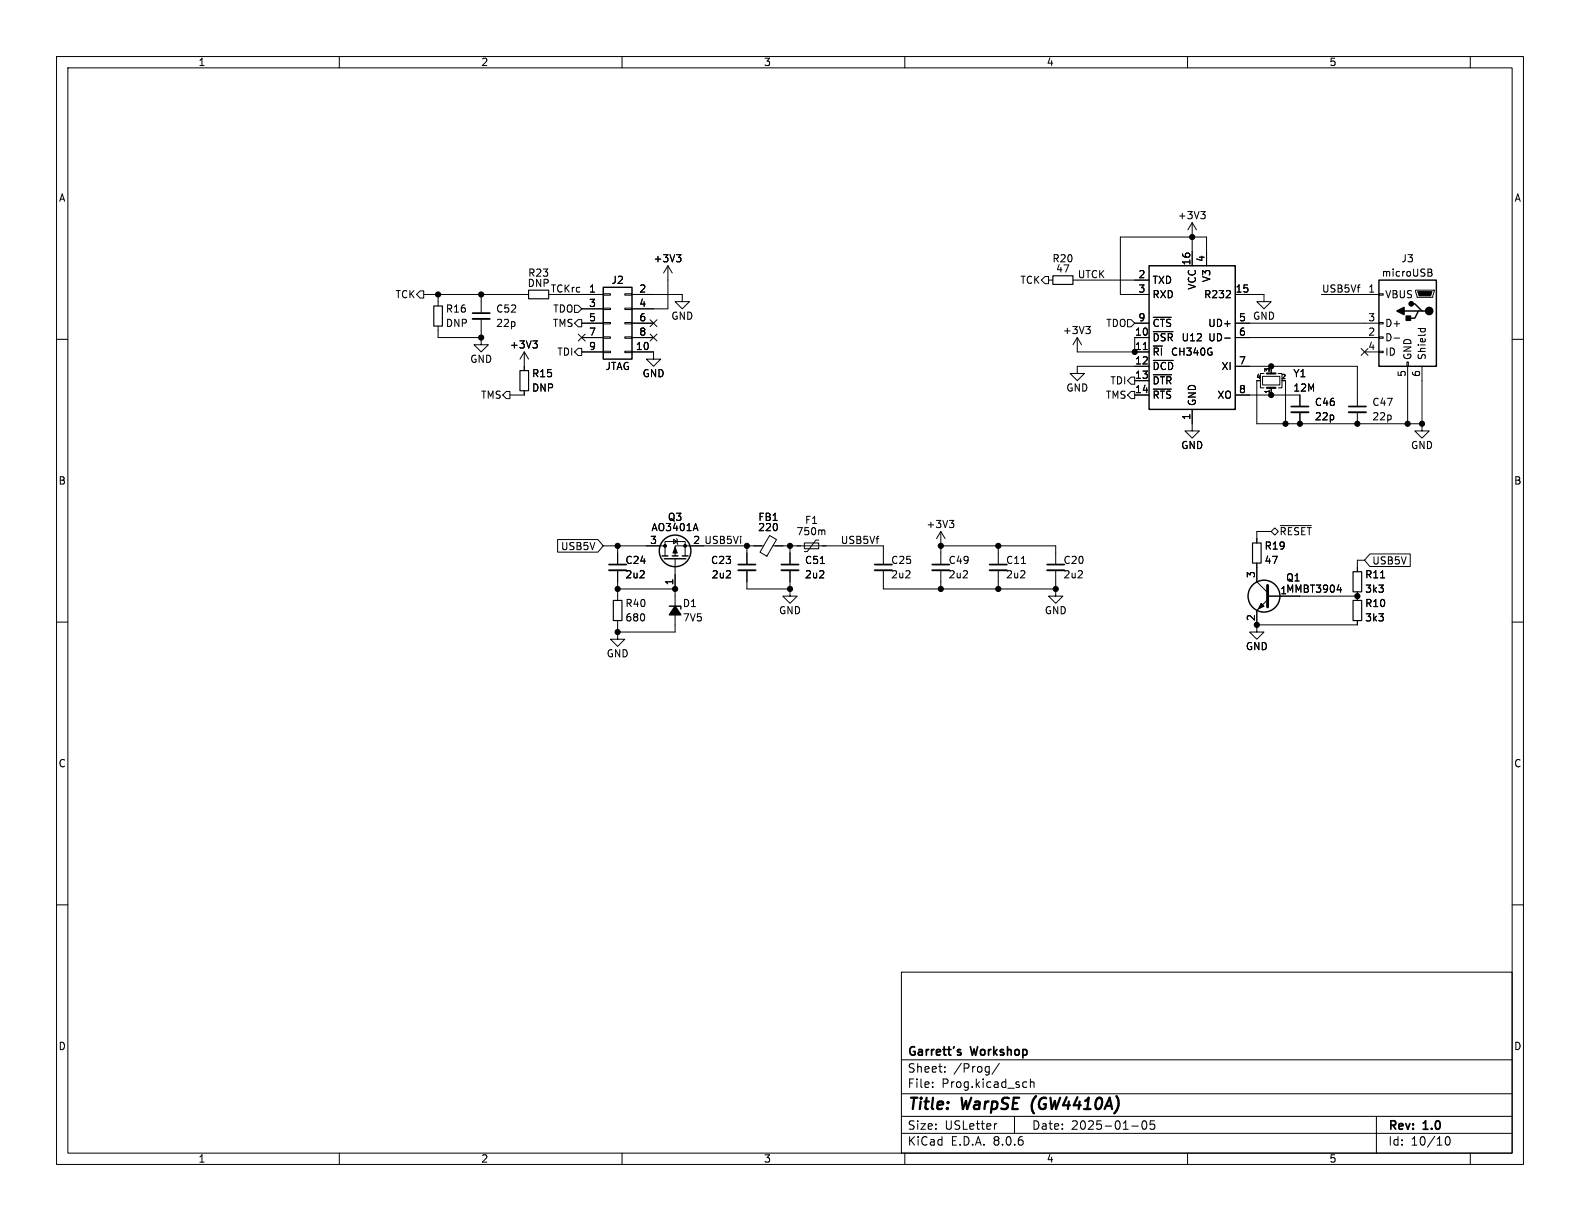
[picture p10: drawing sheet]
<svg xmlns="http://www.w3.org/2000/svg" width="279mm" height="216mm" viewBox="0 0 279 216" stroke-linecap="round" stroke-linejoin="round" font-family="sans-serif">
<g fill="none" stroke="#000" stroke-width=".18">
<path d="M10 10h259.4v195.9h-259.4zM12 12h255.4v191.9h-255.4zM60 10v2M110 10v2M160 10v2M210 10v2M260 10v2M210.8 39.4l-.7 1.2M210.8 39.4v7.6M210.8 39.4l.8 1.2M212.3 37.4h.8l-.4 .5M212.9 37.9l.2 .2v.3l-.2 .3"/>
<path d="M10 60h2M74.3 51.4h.6v1.3h-.6l-.6-.6zM74.9 52.1h18.6M77.5 57.7v2h7.6M77.5 52.1v2M85.1 59.7v1.3h1.3l-1.3 1.2-1.3-1.2h1.3M85.1 52.1v3.3M85.1 56.4v3.3M97.8 52.1h8.9M101.6 54h.6l.7 .6-.7 .6h-.6zM102.2 56.5h.7v1.3h-.7l-.6-.6zM102.3 59.1l1.2 1.2"/>
<path d="M102.9 54.6h3.8M102.9 57.2h3.8M102.9 59.7h3.8M103.5 59.1l-1.2 1.2M106.7 59.6h1.2v.2h-1.2zM106.7 57h1.2v.3h-1.2zM106.7 54.5h1.2v.2h-1.2zM106.7 51.9h1.2v.3h-1.2zM110.5 59.6h1.3v.2h-1.3zM110.5 57h1.3v.3h-1.3zM110.5 54.5h1.3v.2h-1.3zM110.5 51.9h1.3v.3h-1.3z"/>
<path d="M111.8 52.1h8.8v1.2h1.3l-1.3 1.3-1.2-1.3h1.2M111.8 57.2h3.8M111.8 59.7h3.8M115 56.5l1.2 1.3M115 59.1l1.2 1.2M116.2 56.5l-1.2 1.3M116.2 59.1l-1.2 1.2M118.1 47v7.6h-6.3M118.1 47l-.8 1.3M118.1 47l.8 1.3M119.6 45h.8l-.4 .5M120.2 45.5l.2 .3v.3l-.2 .2"/>
<path d="M184.8 48.9h.6v1.3h-.6l-.7-.7zM185.4 49.5h.8M189.7 49.5h13.5M190.5 59.7l-.8 1.3M190.5 59.7v2.5h12.7M190.5 59.7l.8 1.3M192 57.7h.8l-.4 .5M192.6 58.2l.2 .3v.3l-.2 .2M199.4 56.5h.6l.7 .7-.7 .6h-.6zM200.7 57.2h2.5M203.2 59.7h-2.5v2.5M203.9 58.6h3.5"/>
<path d="M203.9 56.1h3.2M213.4 47v-5.1h-15.3v10.2h5.1M216.6 59.8h.9M218.4 52.1h5.1v1.2h-1.3l1.3 1.3 1.3-1.3h-1.3M218.4 57.2h25.4M218.4 59.7h25.4M233.7 52.1h10.1M243.8 59.6h.8v.2h-.8zM243.8 57h.8v.3h-.8zM243.8 51.9h.8v.3h-.8zM246.5 59.8h1M250.3 51.3h3.3v.3l-.2 1h-2.8z"/>
<path d="M250.8 58.1h1.2M251.3 58.1l-.1 .4M252 58.1v.4M252.5 47.6l.6 .1 .1 .2-.3 .3M252.5 48.2h.4M252.9 48.2l.3 .2v.3l-.7 .1M267.4 60h2M89.5 69.2h.7v1.3h-.7l-.6-.6zM92.7 62.2v3.3M92.7 69.1v.8h-2.5M92.7 62.2l-.8 1.3M92.7 62.2l.8 1.3"/>
<path d="M94.2 60.3h.8l-.4 .5M94.8 60.8l.2 .2v.3l-.2 .2M102.2 61.6h.7v1.3h-.7l-.6-.7zM102.9 62.2h3.8M106.7 62.1h1.2v.3h-1.2zM110.5 62.1h1.3v.3h-1.3zM111.8 62.2h3.8v1.3h1.2l-1.2 1.3-1.3-1.3h1.3M200 66.7h.7v1.2h-.7l-.6-.6zM200 69.2h.7v1.3h-.7l-.6-.6zM200.7 67.3h2.5M200.7 69.9h2.5M202.2 61.8h.7"/>
<path d="M203.2 64.8h-12.7v1.2h-1.3l1.3 1.3 1.3-1.3h-1.3M203.9 63.7h3.6M203.9 66.3h3.3M203.9 68.8h3.2M210.8 72.4v3.8h-1.3l1.3 1.3 1.3-1.3h-1.3M218.4 64.8h21.6v7.1M218.4 69.9h11.5v2M222.2 67.3v7.6h29.3M223.3 66.5h3v1.6h-3zM223.5 66h-.6v2.6h.6M224.8 64.8v1.2M224.8 68.6v1.3"/>
<path d="M226.1 66h.6v2.6h-.6M227.3 67.3v7.6M229.9 72.9v2M240 72.9v2M240.7 61.6l1.2 1.2M241.3 62.2h2.5M241.9 61.6l-1.2 1.2M243.8 62.1h.8v.3h-.8zM248.8 64h.2v.8h-.2zM248.9 64.8v10.1M251.5 74.9v1.3h-1.3l1.3 1.3 1.2-1.3h-1.2M251.5 64.8v10.1"/>
<path d="M98.6 95.4h7.1l1 1.1-1 1.1h-7.1zM106.7 96.5h10.9M109.2 96.5v3.3M117.6 98.3v-2.5h3.6v2.5M119.1 95.4l.7 .4-.7 .3zM119.4 98.8v13h-10.2M119.6 95.3l.2 .1v.7l.1 .2M121.9 96.5h-2.5v1.8M123 92.6l.4 1.2M124.5 96.5h10.5M132.1 96.5v3.3M136.1 94.7l1.2 .7-1.7 2.9-1.2-.7z"/>
<path d="M136.7 96.5h19.5v3.3M139.7 96.5v3.3M142.2 96h2.6v1h-2.6zM144.8 95.5h-.5l-1.6 2h-.5M145.1 99.6h.7M145.5 93.7l.4 .2v.7M166.4 94l-.8 1.3M166.4 94v5.8M166.4 94l.7 1.3M166.4 96.5h20.3v3.3M167.9 92h.8l-.5 .5M168.4 92.5l.3 .2v.3l-.3 .3"/>
<path d="M176.5 96.5v3.3M180.6 99.6h.8M222.2 99.6v3.3l2 1.9M224.8 94l.6-.7 .7 .7-.7 .6zM224.8 94h-2.6v2M226.4 92.9h5.5M241.3 99.1h-1.3v2M242.3 97.9h7.1v2.3h-7.1l-1-1.1zM10 110h2M109.2 111.8v1.2h1.3l-1.3 1.3-1.3-1.3h1.3M109.2 100.8v5.4M109.2 109.7v2.1"/>
<path d="M109.2 104.1h10.2M132.1 100.8v3.3h7.6M139.7 104.1v1.3h1.3l-1.3 1.3-1.3-1.3h1.3M139.7 100.8v3.3M156.2 100.8v3.3h30.5M166.4 100.8v3.3M176.5 100.8v3.3M186.7 104.1v1.3h-1.3l1.3 1.3 1.3-1.3h-1.3M186.7 100.8v3.3M222.2 110.5v1.3h1.3l-1.3 1.2-1.2-1.2h1.2M224.2 106l-2 2v2.5M224.2 105.4h15.8"/>
<path d="M236.5 104.3h.7M237.1 103.9v.8M240 104.6v1.6M240 109.7v.8h-17.8M244.1 102.2h.8M267.4 110h2M10 160h2M267.4 160h2M159.4 171.9h108v32h-108zM159.4 197.4h108M159.4 193.4h108M159.4 187.4h108"/>
<path d="M164.9 192.1v.2M164.9 191.4v.1M167.1 189.4v.2M167.1 188.7v.1M176.3 198.7l-.3 .1M176.7 188l-1.3 1.9M179.4 197.4v3M181.1 191.3l.5 .1M181.6 192.2l-.5 .1M182.2 191.4l.2-.1 .4 .1 .1 .9M182.2 190.8v1.5M200.1 199.1h1.2"/>
<path d="M202.1 198.3l.2-.1a.81 .81 0 0 1 .6 .6 .81 .81 0 0 1-.3 .8l-.2 .1a.81 .81 0 0 1-.3-1.4zM204.1 198.2h-.7v.7l.2-.1h.5l.1 .2-.1 .5-.2 .2-.5-.2M243.4 197.4v6.5M60 203.9v2M110 203.9v2M159.4 200.4h108M160 203.9v2M210 203.9v2M255.8 201.1l.1-.1a.81 .81 0 0 1 .6 .6 .81 .81 0 0 1-.3 .8l-.1 .1a.81 .81 0 0 1-.6-.6 .81 .81 0 0 1 .3-.8zM260 203.9v2"/>
</g>
<path d="M182.5 195.2v1.1" fill="none" stroke="#000" stroke-width=".4"/>
<path d="M83.6 55.4h3M228.3 71.9h3.1M238.5 71.9h3.1M107.7 99.8h3M130.6 99.8h3M138.2 99.8h3M154.7 99.8h3M164.8 99.8h3.1M175 99.8h3.1M185.2 99.8h3M169.5 186.1h.4l.1 .3-.3 .2h-.2M169.5 185.6h.4" fill="none" stroke="#000" stroke-width=".3"/>
<path d="M76.7 54.1h1.5v3.6h-1.5zM93.5 51.3h3.5v1.5h-3.5zM186.2 48.8h3.5v1.5h-3.5zM91.9 65.5h1.6v3.6h-1.6zM221.5 96h1.5v3.6h-1.5zM108.5 106.2h1.5v3.5h-1.5zM239.3 106.2h1.5v3.5h-1.5zM239.3 101.1h1.5v3.5h-1.5z" fill="none" stroke="#000" stroke-width=".2"/>
<g fill="none" stroke="#000" stroke-width=".25">
<path d="M106.7 50.8h5.1v12.7h-5.1zM203.2 47h15.2v25.4h-15.2zM243.8 49.5h10.2v15.3h-10.2zM248.3 55h2.5M249.6 53.7h.6l1.3 1.3h.6M251.5 55h-.7l-.6 1.3h-1.3M117.1 98.3h1M117.5 98.8h3.8M118.9 98.3h1M120.6 98.3h1.1M118.4 107.2h2v.5"/>
<circle cx="119.4" cy="97.4" r="2.79"/>
<circle cx="223.5" cy="105.4" r="2.82"/>
</g>
<path d="M83.6 56.4h3M228.3 72.9h3.1M238.5 72.9h3.1M107.7 100.8h3M130.6 100.8h3M138.2 100.8h3M154.7 100.8h3M164.8 100.8h3.1M175 100.8h3.1M185.2 100.8h3" fill="none" stroke="#000" stroke-width=".33"/>
<path d="M224 68.6h1.6M224 66h1.6" fill="none" stroke="#000" stroke-width=".38"/>
<path d="M224.2 103.5v3.8" fill="none" stroke="#000" stroke-width=".51"/>
<g fill="#000" stroke="#000" stroke-width=".18">
<path d="M250.7 51.6h2.5l-.2 .7h-2zM119.4 96.8l.4 1h-.8zM223 106.7l.5 .5-1 .5z"/>
<circle cx="77.5" cy="52.1" r=".46"/>
<circle cx="85.1" cy="59.7" r=".46"/>
<circle cx="85.1" cy="52.1" r=".46"/>
<circle cx="210.8" cy="41.9" r=".46"/>
<circle cx="200.7" cy="62.2" r=".46"/>
<circle cx="224.8" cy="69.9" r=".46"/>
<circle cx="224.8" cy="64.8" r=".46"/>
<circle cx="227.3" cy="74.9" r=".46"/>
<circle cx="229.9" cy="74.9" r=".46"/>
<circle cx="240" cy="74.9" r=".46"/>
<circle cx="248.9" cy="74.9" r=".46"/>
<circle cx="251.5" cy="74.9" r=".46"/>
<circle cx="109.2" cy="96.5" r=".46"/>
<circle cx="117.6" cy="96.5" r=".25"/>
<circle cx="121.2" cy="96.5" r=".25"/>
<circle cx="132.1" cy="96.5" r=".46"/>
<circle cx="139.7" cy="96.5" r=".46"/>
<circle cx="166.4" cy="96.5" r=".46"/>
<circle cx="176.5" cy="96.5" r=".46"/>
<circle cx="109.2" cy="111.8" r=".46"/>
<circle cx="109.2" cy="104.1" r=".46"/>
<circle cx="119.4" cy="104.1" r=".46"/>
<circle cx="139.7" cy="104.1" r=".46"/>
<circle cx="166.4" cy="104.1" r=".46"/>
<circle cx="176.5" cy="104.1" r=".46"/>
<circle cx="186.7" cy="104.1" r=".46"/>
<circle cx="222.2" cy="110.5" r=".46"/>
<circle cx="240" cy="105.4" r=".46"/>
</g>
<g fill="#000" stroke="#000" stroke-width=".25">
<path d="M247 55l1.3-.6v1.2zM248.7 55.9h.7v.7h-.7zM119.4 107.2l1 1.5h-2z"/>
<circle cx="249.6" cy="53.7" r=".38"/>
<circle cx="252.7" cy="55" r=".63"/>
</g>
<g font-size="2.8">
<text x="160.4" y="196.8">Title:</text>
<text x="170.1" y="196.8">WarpSE</text>
<text x="183.2" y="196.8">(GW4410A)</text>
</g>
<g font-size="2.1">
<text x="160.4" y="189.9">Sheet:</text>
<text x="160.4" y="187.1">Garrett's</text>
<text x="168.6" y="189.9">/Prog/</text>
<text x="171.8" y="187.1">Workshop</text>
<text x="160.4" y="192.6">File:</text>
<text x="166.5" y="192.6">Prog.kicad_sch</text>
<text x="160.4" y="202.8">KiCad</text>
<text x="160.4" y="200">Size:</text>
<text x="167.1" y="200">USLetter</text>
<text x="168.1" y="202.8">E.D.A.</text>
<text x="175.7" y="202.8">8.0.6</text>
<text x="182.4" y="200">Date:</text>
<text x="189.4" y="200">2025-01-05</text>
<text x="245.4" y="200.2">Rev:</text>
<text x="245.4" y="202.8">Id:</text>
<text x="249.5" y="202.8">10/10</text>
<text x="251.8" y="200.2">1.0</text>
</g>
<g font-size="1.8">
<text x="35" y="11.9">1</text>
<text x="85" y="11.9">2</text>
<text x="135" y="11.9">3</text>
<text x="185" y="11.9">4</text>
<text x="235" y="11.9">5</text>
<text x="10.3" y="35.9">A</text>
<text x="267.7" y="35.9">A</text>
<text x="208.2" y="39">+3V3</text>
<text x="115.5" y="46.6">+3V3</text>
<text x="186" y="46.6">R20</text>
<text x="210.6" y="47" transform="rotate(-90 210.6 47)">16</text>
<text x="213.1" y="46.4" transform="rotate(-90 213.1 46.4)">4</text>
<text x="247.7" y="46.6">J3</text>
<text x="69.8" y="52.9">TCK</text>
<text x="93.2" y="50.9">DNP</text>
<text x="93.3" y="49.1">R23</text>
<text x="97.3" y="51.8">TCKrc</text>
<text x="104.1" y="51.8">1</text>
<text x="108" y="50.4">J2</text>
<text x="113" y="51.8">2</text>
<text x="180.3" y="50.4">TCK</text>
<text x="186.6" y="48.4">47</text>
<text x="190.5" y="49.3">UTCK</text>
<text x="201.2" y="49.3">2</text>
<text x="201.2" y="51.8">3</text>
<text x="203.7" y="50.4">TXD</text>
<text x="203.7" y="52.9">RXD</text>
<text x="211.7" y="51.3" transform="rotate(-90 211.7 51.3)">VCC</text>
<text x="212.8" y="52.9">R232</text>
<text x="214.2" y="50" transform="rotate(-90 214.2 50)">V3</text>
<text x="218.4" y="51.8">15</text>
<text x="233.7" y="51.8">USB5Vf</text>
<text x="241.9" y="51.8">1</text>
<text x="244.3" y="49.1">microUSB</text>
<text x="244.9" y="52.9">VBUS</text>
<text x="78.7" y="58">DNP</text>
<text x="78.7" y="55.5">R16</text>
<text x="87.6" y="55.5">C52</text>
<text x="87.6" y="58">22p</text>
<text x="97.7" y="58">TMS</text>
<text x="97.7" y="55.5">TDO</text>
<text x="104.1" y="54.4">3</text>
<text x="104.1" y="56.9">5</text>
<text x="104.1" y="59.4">7</text>
<text x="113" y="54.4">4</text>
<text x="113" y="56.9">6</text>
<text x="113" y="59.4">8</text>
<text x="118.6" y="56.7">GND</text>
<text x="187.9" y="59.3">+3V3</text>
<text x="195.5" y="58">TDO</text>
<text x="200.6" y="59.4">10</text>
<text x="201.2" y="56.9">9</text>
<text x="203.7" y="58">~{CTS}</text>
<text x="213.6" y="58">UD+</text>
<text x="219" y="56.9">5</text>
<text x="219" y="59.4">6</text>
<text x="221.5" y="56.7">GND</text>
<text x="241.9" y="59.4">2</text>
<text x="241.9" y="56.9">3</text>
<text x="244.9" y="58">D+</text>
<text x="83.1" y="64.4">GND</text>
<text x="90.1" y="61.8">+3V3</text>
<text x="98.5" y="63.1">TDI</text>
<text x="104.1" y="62">9</text>
<text x="107" y="65.6">JTAG</text>
<text x="112.4" y="62">10</text>
<text x="200.6" y="62">11</text>
<text x="200.6" y="64.5">12</text>
<text x="203.7" y="60.6">~{DSR}</text>
<text x="203.7" y="63.1">~{RI}CH340G</text>
<text x="203.7" y="65.6">~{DCD}</text>
<text x="208.8" y="60.6">U12</text>
<text x="213.6" y="60.6">UD-</text>
<text x="215.9" y="65.6">XI</text>
<text x="219" y="64.5">7</text>
<text x="241.9" y="62">4</text>
<text x="244.9" y="60.6">D-</text>
<text x="244.9" y="63.1">ID</text>
<text x="249.8" y="63.8" transform="rotate(-90 249.8 63.8)">GND</text>
<text x="252.3" y="63.8" transform="rotate(-90 252.3 63.8)">Shield</text>
<text x="85" y="70.7">TMS</text>
<text x="94" y="69.4">DNP</text>
<text x="94" y="66.9">R15</text>
<text x="113.5" y="66.9">GND</text>
<text x="188.5" y="69.4">GND</text>
<text x="195.5" y="70.7">TMS</text>
<text x="196.2" y="68.2">TDI</text>
<text x="200.6" y="67.1">13</text>
<text x="200.6" y="69.6">14</text>
<text x="203.7" y="68.2">~{DTR}</text>
<text x="203.7" y="70.7">~{RTS}</text>
<text x="211.7" y="71.9" transform="rotate(-90 211.7 71.9)">GND</text>
<text x="215.2" y="70.7">XO</text>
<text x="219" y="69.6">8</text>
<text x="228.6" y="66.9">Y1</text>
<text x="228.6" y="69.4">12M</text>
<text x="232.4" y="72">C46</text>
<text x="242.6" y="72">C47</text>
<text x="248.7" y="66.7" transform="rotate(-90 248.7 66.7)">5</text>
<text x="251.2" y="66.7" transform="rotate(-90 251.2 66.7)">6</text>
<text x="210.6" y="74.4" transform="rotate(-90 210.6 74.4)">1</text>
<text x="232.4" y="74.5">22p</text>
<text x="242.6" y="74.5">22p</text>
<text x="208.8" y="79.6">GND</text>
<text x="249.4" y="79.6">GND</text>
<text x="10.3" y="85.9">B</text>
<text x="267.7" y="85.9">B</text>
<text x="115.1" y="94.1">AO3401A</text>
<text x="118" y="92.3">Q3</text>
<text x="134" y="94.1">220</text>
<text x="134" y="92.3">FB1</text>
<text x="140.7" y="94.8">750m</text>
<text x="142.3" y="92.8">F1</text>
<text x="163.7" y="93.6">+3V3</text>
<text x="226.2" y="94.8">~{RESET}</text>
<text x="99.1" y="97.5">USB5V</text>
<text x="110.5" y="99.9">C24</text>
<text x="114.9" y="96.3">3</text>
<text x="122.5" y="96.3">2 USB5Vi</text>
<text x="122.5" y="96.3">2</text>
<text x="125.6" y="99.9">C23</text>
<text x="142.2" y="99.9">C51</text>
<text x="148.6" y="96.3">USB5Vf</text>
<text x="157.5" y="99.9">C25</text>
<text x="167.6" y="99.9">C49</text>
<text x="177.8" y="99.9">C11</text>
<text x="188" y="99.9">C20</text>
<text x="223.5" y="97.4">R19</text>
<text x="223.5" y="99.9">47</text>
<text x="242.6" y="100">USB5V</text>
<text x="110.5" y="102.5">2u2</text>
<text x="110.5" y="107.5">R40</text>
<text x="119.1" y="103.6" transform="rotate(-90 119.1 103.6)">1</text>
<text x="120.7" y="107.5">D1</text>
<text x="125.8" y="102.5">2u2</text>
<text x="142.2" y="102.5">2u2</text>
<text x="157.5" y="102.5">2u2</text>
<text x="167.6" y="102.5">2u2</text>
<text x="177.8" y="102.5">2u2</text>
<text x="188" y="102.5">2u2</text>
<text x="222" y="102.3" transform="rotate(-90 222 102.3)">3</text>
<text x="226.3" y="105.2">1MMBT3904</text>
<text x="227.3" y="103">Q1</text>
<text x="241.3" y="105">3k3</text>
<text x="241.3" y="107.5">R10</text>
<text x="241.3" y="102.5">R11</text>
<text x="110.5" y="110.1">680</text>
<text x="120.7" y="110.1">7V5</text>
<text x="137.7" y="108.8">GND</text>
<text x="184.7" y="108.8">GND</text>
<text x="222" y="109.9" transform="rotate(-90 222 109.9)">2</text>
<text x="241.3" y="110.1">3k3</text>
<text x="107.2" y="116.4">GND</text>
<text x="220.2" y="115.2">GND</text>
<text x="10.3" y="135.9">C</text>
<text x="267.7" y="135.9">C</text>
<text x="10.3" y="185.9">D</text>
<text x="267.7" y="185.9">D</text>
<text x="35" y="205.8">1</text>
<text x="85" y="205.8">2</text>
<text x="135" y="205.8">3</text>
<text x="185" y="205.8">4</text>
<text x="235" y="205.8">5</text>
</g>
<g font-size="1.1">
<text x="224.5" y="65.9" transform="rotate(-90 224.5 65.9)">3</text>
<text x="222.1" y="67.1">4</text>
<text x="224.5" y="69.7" transform="rotate(-90 224.5 69.7)">1</text>
<text x="226.5" y="67.1">2</text>
</g>
</svg>
